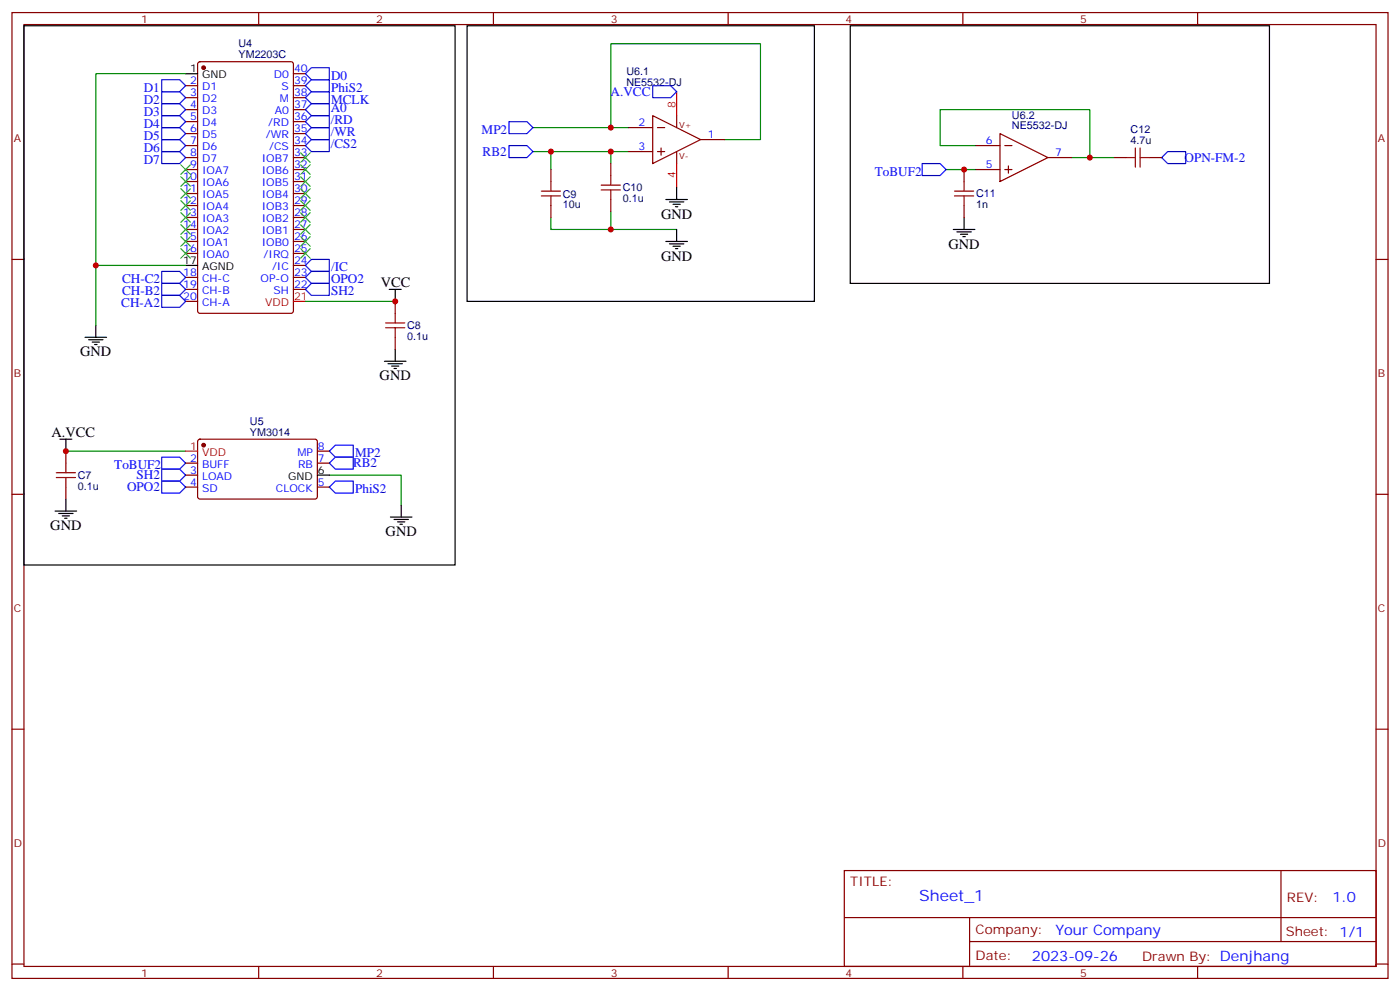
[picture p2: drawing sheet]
<svg xmlns="http://www.w3.org/2000/svg" width="412mm" height="292mm" viewBox="0 0 412 292" stroke-linecap="round" stroke-linejoin="round" font-family="sans-serif">
<g fill="none" stroke="#870000" stroke-width=".35">
<path d="M3.5 3.7h405.4v284.3h-405.4zM7.1 7.2h398.2v277.3h-398.2zM58.4 18.4l.5-.2h26.8l.7 .4v72.9l-.4 .7-27.1 .1-.6-.5-.1-72.9zM76.2 3.7v3.5M145.3 3.7v3.5M214.5 3.7v3.5M283.6 3.7v3.5M352.8 3.7v3.5M54.7 25.2h3.5M54.7 28.8h3.5M54.7 32.3h3.5M54.7 35.8h3.5"/>
<path d="M54.7 39.3h3.5M86.4 25.2h3.6M86.4 28.8h3.6M86.4 32.3h3.6M86.4 35.8h3.6M86.4 39.3h3.6M86.4 21.7h3.6M185.2 37.6h7.1M192.3 34l14.1 7.1-14.1 7.1zM193.7 37.6h2.1M199.3 34v3.6M294.6 39.3l14.1 7.1-14.1 7z"/>
<path d="M54.7 42.9h3.5M54.7 46.4h3.5M54.7 49.9h3.5M54.7 53.4h3.5M54.7 57h3.5M86.4 42.9h3.6M86.4 46.4h3.6M86.4 49.9h3.6M86.4 53.4h3.6M86.4 57h3.6M162.3 49.9v3.5M179.9 48.2v3.5"/>
<path d="M179.9 58.7v3.6M185.2 44.6h7.1M193.7 44.6h2.1M194.7 43.6v2.1M199.3 44.6v3.6M206.4 41.1h7M284 49.9v3.5M287.5 42.9h7.1M287.5 49.9h7.1M296 42.9h2.1M296 49.9h2.1M297 48.9v2.1"/>
<path d="M308.7 46.4h7M328.1 46.4h3.5M338.7 46.4h3.5M3.5 76.4h3.6M54.7 60.5h3.5M54.7 64h3.5M54.7 67.6h3.5M54.7 71.1h3.5M54.7 74.6h3.5M86.4 60.5h3.6M86.4 64h3.6M86.4 67.6h3.6"/>
<path d="M86.4 71.1h3.6M86.4 74.6h3.6M86.4 78.1h3.6M162.3 60.5v3.5M284 60.5v3.5M405.3 76.4h3.6M54.7 81.7h3.5M54.7 85.2h3.5M54.7 88.7h3.5M86.4 81.7h3.6M86.4 85.2h3.6M116.4 88.7v3.6"/>
<path d="M116.4 99.3v3.5M19.4 132.8v3.5M54.7 136.3h3.5M54.7 139.9h3.5M58.4 129.5l.5-.2h34.2l.4 .7-.1 16.5-.6 .4h-34.2l-.4-.7v-16.2zM93.5 136.3h3.5M93.5 132.8h3.5M3.5 145.5h3.6M19.4 143.4v3.5M54.7 143.4h3.5M93.5 143.4h3.5M405.3 145.5h3.6"/>
<path d="M3.5 214.7h3.6M405.3 214.7h3.6M248.7 256.3h156.6v28.2h-156.6zM377.3 256.3v20.9M248.7 270.1h156.5M285.6 277.2h119.6M285.6 270.1v14.2M3.5 283.8h3.6M76.2 284.5v3.5M145.3 284.5v3.5M214.5 284.5v3.5M283.6 284.5v3.5"/>
<path d="M352.8 284.5v3.5M405.3 283.8h3.6"/>
</g>
<g fill="#870000" stroke="#870000" stroke-width=".35">
<circle cx="60" cy="19.9" r=".53"/>
<circle cx="60" cy="131.1" r=".53"/>
</g>
<g fill="none" stroke="#000" stroke-width=".35">
<path d="M7.1 7.6h127v158.7h-127zM137.6 7.6h102.3v81.1h-102.3zM250.5 7.6h123.4v75.8h-123.4zM54.7 21.7h3.5M196.1 58.7h6.4M197.2 59.4h4.2M199.3 55.2v3.5M54.7 78.1h3.5M196.1 71.1h6.4M197.2 71.8h4.2M198.3 72.5h2.1M198.3 60.1h2.1"/>
<path d="M199 73.2h.7M199 60.9h.7M199.3 67.6v3.5M280.8 67.6h6.4M281.9 68.3h4.2M282.9 69h2.1M283.6 69.7h.7M284 64v3.6M25 99.3h6.4M28.2 95.8v3.5M114.7 85.2h3.5M116.4 85.2v3.5"/>
<path d="M26.1 100h4.2M27.2 100.7h2.1M27.9 101.4h.7M113.2 106.4h6.4M114.3 107.1h4.2M115.4 107.8h2.1M116.1 108.5h.7M116.4 102.8v3.6M17.6 129.3h3.6M19.4 129.3v3.5M93.5 139.9h3.5M16.2 150.5h6.4"/>
<path d="M17.3 151.2h4.2M18.3 151.9h2.2M19 152.6h.8M19.4 146.9v3.6M115 152.2h6.4M116.1 152.9h4.2M117.1 153.6h2.1M117.8 154.3h.7M118.2 148.7v3.5"/>
</g>
<path d="M199.3 27v7M199.3 48.2v7M86.4 88.7h3.6M54.7 132.8h3.5" fill="none" stroke="#f00" stroke-width=".35"/>
<g fill="none" stroke="#00f" stroke-width=".35">
<path d="M47.6 23.5h5.3l1.8 1.7-1.8 1.8h-5.3zM47.6 27h5.3l1.8 1.8-1.8 1.7h-5.3zM47.6 30.5h5.3l1.8 1.8-1.8 1.7h-5.3zM47.6 34h5.3l1.8 1.8-1.8 1.8h-5.3zM47.6 37.6h5.3l1.8 1.7-1.8 1.8h-5.3zM90 21.7l1.7-1.8h5.3v3.6h-5.3zM90 25.2l1.7-1.7h5.3v3.5h-5.3zM90 28.8l1.7-1.8h5.3v3.5h-5.3zM90 35.8l1.7-1.8h5.3v3.6h-5.3zM90 39.3l1.7-1.7h5.3v3.5h-5.3zM91.7 30.5h5.3v3.5h-5.3l-1.7-1.7zM149.9 35.8h5.3l1.8 1.8-1.8 1.7h-5.3z"/>
<path d="M192.3 25.2h5.3l1.7 1.8-1.7 1.8h-5.3zM47.6 41.1h5.3l1.8 1.8-1.8 1.7h-5.3zM47.6 44.6h5.3l1.8 1.8-1.8 1.8h-5.3zM90 42.9l1.7-1.8h5.3v3.5h-5.3zM149.9 42.9h5.3l1.8 1.7-1.8 1.8h-5.3zM271.6 48.2h5.3l1.8 1.7-1.8 1.8h-5.3zM342.2 46.4l1.8-1.8h5.2v3.6h-5.2zM47.6 79.9h5.3l1.8 1.8-1.8 1.7h-5.3zM91.7 76.4h5.3v3.5h-5.3l-1.7-1.8zM91.7 79.9h5.3v3.5h-5.3l-1.7-1.7zM47.6 83.4h5.3l1.8 1.8-1.8 1.8h-5.3zM47.6 87h5.3l1.8 1.7-1.8 1.8h-5.3z"/>
<path d="M91.7 83.4h5.3v3.6h-5.3l-1.7-1.8zM47.6 134.6h5.3l1.8 1.7-1.8 1.8h-5.3zM47.6 138.1h5.3l1.8 1.8-1.8 1.7h-5.3zM98.8 134.6h5.3v3.5h-5.3l-1.8-1.8zM98.8 131.1h5.3v3.5h-5.3l-1.8-1.8zM47.6 141.6h5.3l1.8 1.8-1.8 1.8h-5.3zM98.8 141.6h5.3v3.6h-5.3l-1.8-1.8z"/>
</g>
<g fill="none" stroke="#a10000" stroke-width=".35">
<path d="M159.5 57.7h5.6M159.5 56.3h5.6M162.3 53.4v2.9M162.3 57.7v2.8M177.1 55.9h5.6M177.1 54.5h5.6M179.9 51.7v2.8M179.9 55.9v2.8M281.2 57.7h5.6M281.2 56.3h5.6M284 53.4v2.9M284 57.7v2.8"/>
<path d="M331.6 46.4h2.8M334.4 43.6v5.6M335.8 43.6v5.6M335.8 46.4h2.9M113.6 96.5h5.6M113.6 95.1h5.6M116.4 92.3v2.8M116.4 96.5v2.8M16.6 139.2h5.6M19.4 136.3v2.9M16.6 140.6h5.6M19.4 140.6v2.8"/>
</g>
<g fill="none" stroke="#008700" stroke-width=".35">
<path d="M54.7 21.7h-26.5v56.4M157 37.6h28.2M179.9 37.6v-24.7h44.1v28.2h-10.6M157 44.6h28.2M162.3 44.6v5.3M179.9 44.6v3.6M278.7 49.9h8.8M287.5 42.9h-10.6v-10.6h44.1v14.1h-5.3M321 46.4h7.1M54.7 78.1h-26.5v17.7M179.9 62.3v5.3h-17.6v-3.6M179.9 67.6h19.4"/>
<path d="M90 88.7h26.4M19.4 132.8h35.3M97 139.9h21.2v8.8"/>
</g>
<g fill="none" stroke="#3c3" stroke-width=".35">
<path d="M53.3 48.5l2.8 2.8M53.3 52l2.8 2.9M53.3 55.6l2.8 2.8M53.3 59.1l2.8 2.8M56.1 48.5l-2.8 2.8M56.1 52l-2.8 2.9M56.1 55.6l-2.8 2.8M56.1 59.1l-2.8 2.8M88.5 59.1l2.9 2.8M88.5 55.6l2.9 2.8M88.5 52l2.9 2.9M88.5 48.5l2.9 2.8"/>
<path d="M88.5 45l2.9 2.8M91.4 59.1l-2.9 2.8M91.4 55.6l-2.9 2.8M91.4 52l-2.9 2.9M91.4 48.5l-2.9 2.8M91.4 45l-2.9 2.8M53.3 62.6l2.8 2.8M53.3 66.1l2.8 2.9M53.3 69.7l2.8 2.8M53.3 73.2l2.8 2.8M56.1 62.6l-2.8 2.8M56.1 66.1l-2.8 2.9"/>
<path d="M56.1 69.7l-2.8 2.8M56.1 73.2l-2.8 2.8M88.5 73.2l2.9 2.8M88.5 69.7l2.9 2.8M88.5 66.1l2.9 2.9M88.5 62.6l2.9 2.8M91.4 73.2l-2.9 2.8M91.4 69.7l-2.9 2.8M91.4 66.1l-2.9 2.9M91.4 62.6l-2.9 2.8"/>
</g>
<g fill="#c00">
<circle cx="19.4" cy="132.8" r=".88"/>
<circle cx="28.2" cy="78.1" r=".88"/>
<circle cx="116.4" cy="88.7" r=".88"/>
<circle cx="284" cy="49.9" r=".88"/>
<circle cx="321" cy="46.4" r=".88"/>
<circle cx="179.9" cy="67.6" r=".88"/>
<circle cx="179.9" cy="44.6" r=".88"/>
<circle cx="162.3" cy="44.6" r=".88"/>
<circle cx="179.9" cy="37.6" r=".88"/>
</g>
<text font-size="4.6" fill="#00f" x="270.8" y="265.3">Sheet_1</text>
<g font-size="4.2">
<text x="194.7" y="64.4">GND</text>
<text x="194.7" y="76.7">GND</text>
<text x="279.4" y="73.2">GND</text>
<text x="112.2" y="84.5">VCC</text>
<text x="23.6" y="105">GND</text>
<text x="111.8" y="112">GND</text>
<text x="15.2" y="128.6">A.VCC</text>
<text x="14.8" y="156.1">GND</text>
<text x="113.6" y="157.9">GND</text>
</g>
<g font-size="4.2" fill="#00f">
<text x="392.5" y="265.6">1.0</text>
<text x="310.9" y="275.1">Your Company</text>
<text x="304" y="282.9">2023-09-26</text>
</g>
<g font-size="3.9" fill="#00f">
<text x="97.5" y="23.5">D0</text>
<text x="42.4" y="27">D1</text>
<text x="97.5" y="27">PhiS2</text>
<text x="179.9" y="28.2">A.VCC</text>
<text x="42.4" y="30.5">D2</text>
<text x="42.4" y="34">D3</text>
<text x="97.4" y="33">A0</text>
<text x="97.5" y="30.5">MCLK</text>
<text x="42.4" y="37.6">D4</text>
<text x="42.4" y="41.1">D5</text>
<text x="97.4" y="36.5">/RD</text>
<text x="97.4" y="40">/WR</text>
<text x="141.9" y="39.3">MP2</text>
<text x="42.4" y="44.6">D6</text>
<text x="97.4" y="43.6">/CS2</text>
<text x="142.2" y="45.9">RB2</text>
<text x="348.9" y="47.7">OPN-FM-2</text>
<text x="42.4" y="48.2">D7</text>
<text x="257.7" y="51.7">ToBUF2</text>
<text x="36" y="83.4">CH-C2</text>
<text x="97.5" y="79.9">/IC</text>
<text x="97.5" y="83.4">OPO2</text>
<text x="36" y="87">CH-B2</text>
<text x="97.5" y="87">SH2</text>
<text x="35.7" y="90.5">CH-A2</text>
<text x="104" y="137.6">RB2</text>
<text x="104.6" y="134.6">MP2</text>
<text x="33.7" y="138.1">ToBUF2</text>
<text x="40.2" y="140.9">SH2</text>
<text x="37.4" y="144.5">OPO2</text>
<text x="104.6" y="145.2">PhiS2</text>
</g>
<g font-size="3.9" fill="#800">
<text x="250.5" y="260.9">TITLE:</text>
<text x="379.1" y="265.6">REV:</text>
<text x="287.4" y="275.1">Company:</text>
<text x="378.7" y="275.7">Sheet: 1/1</text>
<text x="287.4" y="282.8">Date:</text>
<text x="336.4" y="282.8">Drawn By: Denjhang</text>
</g>
<g font-size="3.2" fill="#800">
<text x="41.6" y="6.7">1</text>
<text x="110.8" y="6.7">2</text>
<text x="179.9" y="6.7">3</text>
<text x="249.1" y="6.7">4</text>
<text x="318.2" y="6.7">5</text>
<text x="4.1" y="41.8">A</text>
<text x="405.9" y="41.8">A</text>
<text x="4.1" y="110.9">B</text>
<text x="405.9" y="110.9">B</text>
<text x="4.1" y="180.1">C</text>
<text x="405.9" y="180.1">C</text>
<text x="4.1" y="249.2">D</text>
<text x="405.9" y="249.2">D</text>
<text x="41.6" y="287.5">1</text>
<text x="110.8" y="287.5">2</text>
<text x="179.9" y="287.5">3</text>
<text x="249.1" y="287.5">4</text>
<text x="318.2" y="287.5">5</text>
</g>
<g font-size="3.2" fill="#000080">
<text x="70.3" y="17">YM2203C</text>
<text x="70.3" y="13.8">U4</text>
<text x="184.5" y="22.2">U6.1</text>
<text x="184.5" y="25.2">NE5532-DJ</text>
<text x="298.1" y="35">U6.2</text>
<text x="298.1" y="38.1">NE5532-DJ</text>
<text x="333" y="39.3">C12</text>
<text x="333" y="42.5">4.7u</text>
<text x="165.8" y="58.1">C9</text>
<text x="183.4" y="59.6">0.1u</text>
<text x="183.4" y="56.3">C10</text>
<text x="287.5" y="58.1">C11</text>
<text x="165.8" y="61.3">10u</text>
<text x="287.5" y="61.3">1n</text>
<text x="119.9" y="100.1">0.1u</text>
<text x="119.9" y="97">C8</text>
<text x="73.6" y="125.2">U5</text>
<text x="73.6" y="128.2">YM3014</text>
<text x="22.9" y="141.1">C7</text>
<text x="22.9" y="144.2">0.1u</text>
</g>
<g font-size="3.2">
<text x="56" y="21.3">1</text>
<text x="59.5" y="23.1">GND</text>
<text x="54" y="77.8">17</text>
<text x="59.5" y="79.6">AGND</text>
<text x="84.9" y="141.3">GND</text>
<text x="93.7" y="139.5">6</text>
</g>
<g font-size="3.2" fill="#00f">
<text x="80.7" y="23.1">D0</text>
<text x="86.6" y="21.3">40</text>
<text x="56" y="24.9">2</text>
<text x="56" y="28.4">3</text>
<text x="59.5" y="26.6">D1</text>
<text x="83" y="26.6">S</text>
<text x="86.6" y="28.4">38</text>
<text x="86.6" y="24.9">39</text>
<text x="56" y="31.9">4</text>
<text x="56" y="35.5">5</text>
<text x="59.5" y="30.2">D2</text>
<text x="59.5" y="33.7">D3</text>
<text x="80.9" y="33.7">A0</text>
<text x="82.5" y="30.2">M</text>
<text x="86.6" y="35.5">36</text>
<text x="86.6" y="31.9">37</text>
<text x="56" y="39">6</text>
<text x="59.5" y="37.2">D4</text>
<text x="59.5" y="40.7">D5</text>
<text x="78.3" y="40.7">/WR</text>
<text x="79" y="37.2">/RD</text>
<text x="86.6" y="39">35</text>
<text x="188.1" y="37.2">2</text>
<text x="208.5" y="40.7">1</text>
<text x="56" y="42.5">7</text>
<text x="56" y="46">8</text>
<text x="59.5" y="44.3">D6</text>
<text x="59.5" y="47.8">D7</text>
<text x="77.1" y="47.8">IOB7</text>
<text x="79.3" y="44.3">/CS</text>
<text x="86.6" y="46">33</text>
<text x="86.6" y="42.5">34</text>
<text x="188.1" y="44.3">3</text>
<text x="290.4" y="42.5">6</text>
<text x="310.8" y="46">7</text>
<text x="54" y="53.1">10</text>
<text x="56" y="49.6">9</text>
<text x="59.5" y="51.3">IOA7</text>
<text x="77.1" y="51.3">IOB6</text>
<text x="86.6" y="53.1">31</text>
<text x="86.6" y="49.6">32</text>
<text x="290.4" y="49.6">5</text>
<text x="54" y="56.6">11</text>
<text x="59.5" y="54.9">IOA6</text>
<text x="59.5" y="58.4">IOA5</text>
<text x="77.1" y="58.4">IOB4</text>
<text x="77.1" y="54.9">IOB5</text>
<text x="86.6" y="56.6">30</text>
<text x="54" y="60.1">12</text>
<text x="54" y="63.7">13</text>
<text x="59.5" y="61.9">IOA4</text>
<text x="59.5" y="65.4">IOA3</text>
<text x="77.1" y="65.4">IOB2</text>
<text x="77.1" y="61.9">IOB3</text>
<text x="86.6" y="63.7">28</text>
<text x="86.6" y="60.1">29</text>
<text x="54" y="67.2">14</text>
<text x="54" y="70.7">15</text>
<text x="59.5" y="69">IOA2</text>
<text x="77.1" y="69">IOB1</text>
<text x="86.6" y="70.7">26</text>
<text x="86.6" y="67.2">27</text>
<text x="54" y="74.3">16</text>
<text x="59.5" y="72.5">IOA1</text>
<text x="59.5" y="76">IOA0</text>
<text x="77.1" y="72.5">IOB0</text>
<text x="77.6" y="76">/IRQ</text>
<text x="86.6" y="77.8">24</text>
<text x="86.6" y="74.3">25</text>
<text x="54" y="81.3">18</text>
<text x="59.5" y="83.1">CH-C</text>
<text x="76.8" y="83.1">OP-O</text>
<text x="80.1" y="79.6">/IC</text>
<text x="86.6" y="81.3">23</text>
<text x="54" y="84.8">19</text>
<text x="54" y="88.4">20</text>
<text x="59.5" y="86.6">CH-B</text>
<text x="80.6" y="86.6">SH</text>
<text x="86.6" y="84.8">22</text>
<text x="59.5" y="90.1">CH-A</text>
<text x="56" y="136">2</text>
<text x="59.5" y="137.8">BUFF</text>
<text x="87.6" y="134.2">MP</text>
<text x="87.8" y="137.8">RB</text>
<text x="93.7" y="136">7</text>
<text x="93.7" y="132.5">8</text>
<text x="56" y="139.5">3</text>
<text x="56" y="143.1">4</text>
<text x="59.5" y="141.3">LOAD</text>
<text x="93.7" y="143.1">5</text>
<text x="59.5" y="144.8">SD</text>
<text x="81.3" y="144.8">CLOCK</text>
</g>
<g font-size="3.2" fill="#f00">
<text x="199" y="31.9" transform="rotate(-90 199 31.9)">8</text>
<text x="199" y="52.3" transform="rotate(-90 199 52.3)">4</text>
<text x="86.6" y="88.4">21</text>
<text x="78.1" y="90.1">VDD</text>
<text x="56" y="132.5">1</text>
<text x="59.5" y="134.2">VDD</text>
</g>
<g font-size="2.5" fill="#800">
<text x="200" y="37.6">V+</text>
<text x="200" y="46.7">V-</text>
</g>
</svg>
